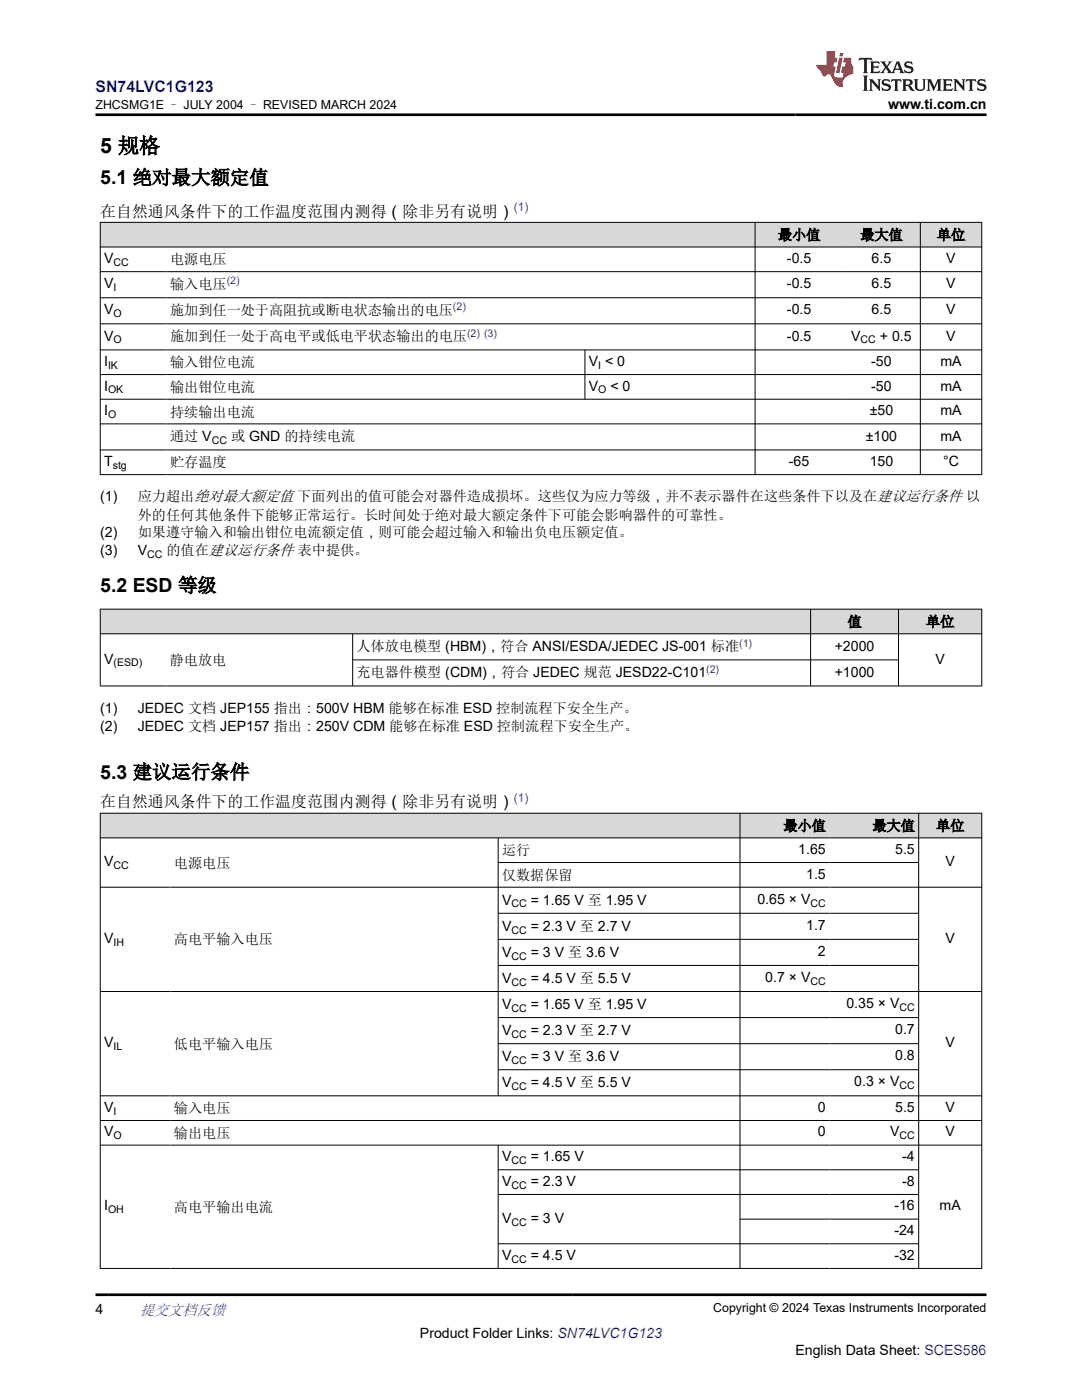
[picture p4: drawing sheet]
<svg xmlns="http://www.w3.org/2000/svg" width="216mm" height="279mm" viewBox="0 0 216 279" stroke-linecap="round" stroke-linejoin="round" font-family="sans-serif">
<g fill="#d8d8d8">
<path d="M20 44.4h175.9v4.9h-175.9z" fill-rule="evenodd"/>
<path d="M20.1 44.4h130.5v4.8h-130.5z" fill-rule="evenodd"/>
<path d="M150.7 44.4h17.5v4.8h-17.5z" fill-rule="evenodd"/>
<path d="M168.2 44.4h15.4v4.8h-15.4z" fill-rule="evenodd"/>
<path d="M183.7 44.4h12.1v4.8h-12.1z" fill-rule="evenodd"/>
</g>
<g fill="none" stroke="#000" stroke-width=".2">
<path d="M19.9 44.4h176.1M19.9 49.3h176.1M19.9 54.2h176.1M19.9 59.4h176.1M20 44.3v50.5M150.7 44.3v50.5M183.6 44.3v50.5M195.9 44.3v50.5M19.9 64.6h176.1M19.9 69.8h176.1M19.9 74.8h176.1M19.9 79.7h176.1"/>
<path d="M116.7 69.8v9.9M19.9 84.6h176.1M19.9 89.8h176.1M19.9 94.7h176.1"/>
</g>
<g fill="#d8d8d8">
<path d="M20 121.6h175.9v4.9h-175.9z" fill-rule="evenodd"/>
<path d="M20.1 121.6h141.6v4.8h-141.6z" fill-rule="evenodd"/>
<path d="M161.8 121.6h17.4v4.8h-17.4z" fill-rule="evenodd"/>
<path d="M179.3 121.6h16.5v4.8h-16.5z" fill-rule="evenodd"/>
</g>
<path d="M19.9 121.6h176.1M19.9 126.5h176.1M19.9 136.9h176.1M20 121.5v15.5M70.4 126.5v10.5M70.4 131.7h108.9M161.7 121.5v15.5M179.3 121.5v15.5M195.9 121.5v15.5" fill="none" stroke="#000" stroke-width=".2"/>
<g fill="#d8d8d8">
<path d="M20 162.3h175.9v4.9h-175.9z" fill-rule="evenodd"/>
<path d="M20.1 162.4h127.5v4.8h-127.5z" fill-rule="evenodd"/>
<path d="M147.7 162.4h17.8v4.8h-17.8z" fill-rule="evenodd"/>
<path d="M165.5 162.4h17.8v4.8h-17.8z" fill-rule="evenodd"/>
<path d="M183.4 162.4h12.4v4.8h-12.4z" fill-rule="evenodd"/>
</g>
<g fill="none" stroke="#000" stroke-width=".2">
<path d="M19.9 162.3h176.1M19.9 167.2h176.1M19.9 177.1h176.1M20 162.2v91M99.4 167.2v51.6M99.4 172.1h84M147.7 162.2v91M183.3 162.2v91M195.9 162.2v91M19.9 197.9h176.1M99.4 182.3h84M99.4 187.5h84"/>
<path d="M99.4 192.7h84M19.9 218.7h176.1M99.4 203.1h84M99.4 208.3h84M99.4 213.5h84M19.9 223.6h176.1M19.9 228.5h176.1M99.4 228.5v24.7M99.4 233.5h84M99.4 238.4h84M19.9 253.1h176.1M147.7 243.3h35.7"/>
<path d="M183.4 248.2h-84"/>
</g>
<path d="M171.5 11.6l-.2 .5 .5-.2h.6v.1v2.2l-.2 .4h1l-.2-.4v-2.2v-.1h.5l.5 .2-.1-.5zM173.6 12.3l.2 .4v1.5l-.2 .4h1.9l.1-.6a1.08 1.08 0 0 1-1.3 .2v-.7h.6l.4 .2v-.7l-.4 .2h-.6v-.5l.2-.2a1 1 0 0 1 1 .3l-.1-.5zM175.7 12.3l.9 1.1-1 1.2h.9l-.2-.2 .5-.8 .4 .8-.2 .2h1.6l-.2-.2 .2-.5h.9l.1 .5-.1 .2h.9l-.2-.3-.8-2h-.5l-.9 2.2-.9-1.1 .9-1.1h-.8l.2 .2-.4 .6-.4-.6 .2-.2zM179 12.7l.4 1h-.7zM180.7 12.4a.65 .65 0 0 0-.2 .7 .65 .65 0 0 0 .6 .5l.6 .1 .1 .3a.79 .79 0 0 1-.7 .4 .79 .79 0 0 1-.7-.5l.1 .7 .2-.1a.93 .93 0 0 0 1.1 .1 .93 .93 0 0 0 .4-1 1.46 1.46 0 0 0-1.2-.6l-.1-.3a1.09 1.09 0 0 1 1.2 .2l-.2-.6-.1 .1-.5-.2zM172.2 15.1l.2 .4v2.2l-.2 .4h1l-.2-.4v-2.2l.2-.4zM173.4 15.8l.2 .4v1.5l-.2 .4h.8l-.3-.4 .1-1.3 1.6 1.8v-2l.2-.4h-.7l.1 .2 .1 1.1-1.2-1.3zM176.2 15.9a.65 .65 0 0 0-.2 .8 .65 .65 0 0 0 .6 .4l.6 .2 .1 .2a.79 .79 0 0 1-.7 .4 .79 .79 0 0 1-.7-.5l.1 .7 .2-.1a.93 .93 0 0 0 1.1 .1 .93 .93 0 0 0 .4-.9 1.46 1.46 0 0 0-1.2-.6l-.1-.4a1.09 1.09 0 0 1 1.2 .2l-.1-.6-.2 .1-.5-.1zM177.9 15.8l-.1 .6a.63 .63 0 0 1 .8-.3v1.6l-.3 .4h1l-.2-.4v-1.6a.66 .66 0 0 1 .8 .3l-.1-.6zM180 15.8l.2 .4v1.5l-.2 .4h1l-.2-.2-.1-.7h.5l.1 .2a.79 .79 0 0 0 1.2 .6l-1-.9a.61 .61 0 0 0 .6-.6 .61 .61 0 0 0-.5-.7zM180.8 16.1h.1a.47 .47 0 0 1 .5 .1 .47 .47 0 0 1 .1 .5l-.1 .1-.7 .1zM182.3 15.8l.2 .2a2.27 2.27 0 0 0 .4 2 1.04 1.04 0 0 0 1.7-.7v-1.3l.2-.2h-.8l.2 .4v1.1a.6 .6 0 0 1-.6 .6 .6 .6 0 0 1-.6-.6v-1.1l.3-.4zM184.9 15.8l.2 .4v1.5l-.2 .4h.8l-.3-.4v-1.4l.9 1.9 .9-1.9v1.4l-.3 .4h1l-.2-.4v-1.5l.2-.4h-.8l-.7 1.5-.6-1.5zM188.1 15.8l.2 .4v1.5l-.2 .4h1.9l.1-.6a1.09 1.09 0 0 1-1.3 .2v-.7h.6l.4 .2v-.6l-.4 .2h-.6v-.6l.2-.1a1.01 1.01 0 0 1 1 .3l-.1-.6zM190.2 15.8l.3 .4v1.5l-.3 .4h.8l-.2-.4v-1.3l1.6 1.8v-2l.2-.4h-.7l.2 .2v1.1l-1.2-1.3zM192.8 15.8l-.1 .6a.63 .63 0 0 1 .8-.3v1.6l-.3 .4h1l-.2-.4v-1.6a.66 .66 0 0 1 .8 .3l-.1-.6zM195.2 15.9a.65 .65 0 0 0-.2 .8 .65 .65 0 0 0 .6 .4l.6 .2 .2 .2a.79 .79 0 0 1-.7 .4 .79 .79 0 0 1-.7-.5l.1 .7 .2-.1a.93 .93 0 0 0 1 .1 .93 .93 0 0 0 .5-.9 1.46 1.46 0 0 0-1.3-.6v-.4a1.09 1.09 0 0 1 1.2 .2l-.2-.6-.2 .1-.5-.1z" fill="#231f20"/>
<path d="M164.9 10.2v2.8h-2l.1 .3 .8 1a.95 .95 0 0 0 1 .9 .59 .59 0 0 1 .5-.4 .59 .59 0 0 1 .5 .4l.4 .7a1.59 1.59 0 0 0 2.1 1.4 1.61 1.61 0 0 1 1-2.3l1-.3-.1-1.5a1.59 1.59 0 0 1-.3-1.7h-1.5l-.2 .9h.6l-.2 .9h-.5l-.2 1v.2l.4 .1-.1 .9h-.7a.73 .73 0 0 1-1-.7l.3-1.5h-.5l.1-.9h.5l.2-.9h-.5v-1.3zM167.4 11.5l-.6 3.1h.7l.6-3.1zM167.6 10.6l-.1 .6h.7l.1-.6z" fill="#ed1c24"/>
<path d="M19 22.9h177.8M19 258.4h177.8" fill="none" stroke="#000" stroke-width=".53"/>
<text font-size="4.2" x="20" y="30.5">5 规格</text>
<g font-size="3.9">
<text x="20" y="36.7">5.1 绝对最大额定值</text>
<text x="20" y="118.1">5.2 ESD 等级</text>
<text x="20" y="155.4">5.3 建议运行条件</text>
</g>
<text font-size="3.2" fill="#00f" x="19" y="18.3">SN74LVC1G123</text>
<g font-size="3.2">
<text x="20" y="43.2">在自然通风条件下的工作温度范围内测得（除非另有说明）</text>
<text x="20" y="161.2">在自然通风条件下的工作温度范围内测得（除非另有说明）</text>
</g>
<text font-size="3" fill="#00f" x="27.9" y="262.4">提交文档反馈</text>
<g font-size="2.8">
<text x="177.2" y="21.7">www.ti.com.cn</text>
<text x="155.2" y="47.8">最小值</text>
<text x="171.7" y="47.8">最大值</text>
<text x="186.9" y="47.8">单位</text>
<text x="20.8" y="52.5">V</text>
<text x="33.9" y="52.8">电源电压</text>
<text x="157" y="52.5">-0.5</text>
<text x="173.9" y="52.5">6.5</text>
<text x="188.8" y="52.5">V</text>
<text x="20.8" y="57.6">V</text>
<text x="33.9" y="57.7">输入电压</text>
<text x="157" y="57.6">-0.5</text>
<text x="173.9" y="57.6">6.5</text>
<text x="188.8" y="57.6">V</text>
<text x="20.8" y="62.8">V</text>
<text x="33.9" y="62.9">施加到任一处于高阻抗或断电状态输出的电压</text>
<text x="157" y="62.8">-0.5</text>
<text x="173.9" y="62.8">6.5</text>
<text x="188.8" y="62.8">V</text>
<text x="20.8" y="68">V</text>
<text x="33.9" y="68.1">施加到任一处于高电平或低电平状态输出的电压</text>
<text x="157" y="68">-0.5</text>
<text x="169.8" y="68">V</text>
<text x="175.6" y="68">+ 0.5</text>
<text x="188.8" y="68">V</text>
<text x="20.8" y="73">I</text>
<text x="20.8" y="77.9">I</text>
<text x="33.9" y="73.3">输入钳位电流</text>
<text x="117.5" y="73">V &lt; 0</text>
<text x="117.5" y="77.9">V</text>
<text x="121.8" y="77.9">&lt; 0</text>
<text x="173.9" y="73">-50</text>
<text x="173.9" y="77.9">-50</text>
<text x="187.7" y="73">mA</text>
<text x="187.7" y="77.9">mA</text>
<text x="20.8" y="82.9">I</text>
<text x="33.9" y="78.2">输出钳位电流</text>
<text x="33.9" y="83.1">持续输出电流</text>
<text x="173.5" y="82.9">±50</text>
<text x="187.7" y="82.9">mA</text>
<text x="33.9" y="88.1">通过 V</text>
<text x="46.1" y="88.1">或 GND 的持续电流</text>
<text x="172.8" y="87.9">±100</text>
<text x="187.7" y="87.9">mA</text>
<text x="20.8" y="93">T</text>
<text x="33.9" y="93.3">贮存温度</text>
<text x="157.4" y="93">-65</text>
<text x="173.5" y="93">150</text>
<text x="188.2" y="93">°C</text>
<text x="20" y="100.1">(1)</text>
<text x="27.5" y="100.1">应力超出绝对最大额定值 下面列出的值可能会对器件造成损坏。这些仅为应力等级，并不表示器件在这些条件下以及在建议运行条件 以</text>
<text x="20" y="107.1">(2)</text>
<text x="27.5" y="103.7">外的任何其他条件下能够正常运行。长时间处于绝对最大额定条件下可能会影响器件的可靠性。</text>
<text x="27.5" y="107.1">如果遵守输入和输出钳位电流额定值，则可能会超过输入和输出负电压额定值。</text>
<text x="20" y="110.8">(3)</text>
<text x="27.5" y="110.8">V</text>
<text x="33.2" y="110.8">的值在建议运行条件 表中提供。</text>
<text x="169.1" y="125">值</text>
<text x="184.8" y="125">单位</text>
<text x="71.1" y="130">人体放电模型 (HBM)，符合 ANSI/ESDA/JEDEC JS-001 标准</text>
<text x="166.6" y="129.8">+2000</text>
<text x="20.8" y="132.4">V</text>
<text x="33.9" y="132.7">静电放电</text>
<text x="71.1" y="135.2">充电器件模型 (CDM)，符合 JEDEC 规范 JESD22-C101</text>
<text x="166.6" y="135">+1000</text>
<text x="186.7" y="132.4">V</text>
<text x="20" y="142.3">(1)</text>
<text x="27.5" y="142.3">JEDEC 文档 JEP155 指出：500V HBM 能够在标准 ESD 控制流程下安全生产。</text>
<text x="20" y="145.9">(2)</text>
<text x="27.5" y="145.9">JEDEC 文档 JEP157 指出：250V CDM 能够在标准 ESD 控制流程下安全生产。</text>
<text x="156.3" y="165.8">最小值</text>
<text x="174.1" y="165.8">最大值</text>
<text x="186.8" y="165.8">单位</text>
<text x="20.8" y="172.9">V</text>
<text x="34.7" y="173.2">电源电压</text>
<text x="100.2" y="170.7">运行</text>
<text x="159.3" y="170.4">1.65</text>
<text x="178.6" y="170.4">5.5</text>
<text x="188.7" y="172.9">V</text>
<text x="100.2" y="175.6">仅数据保留</text>
<text x="160.9" y="175.3">1.5</text>
<text x="100.2" y="180.5">V</text>
<text x="100.2" y="185.7">V</text>
<text x="105.9" y="180.5">= 1.65 V 至 1.95 V</text>
<text x="105.9" y="185.7">= 2.3 V 至 2.7 V</text>
<text x="151.1" y="180.4">0.65 × V</text>
<text x="160.9" y="185.6">1.7</text>
<text x="20.8" y="188.2">V</text>
<text x="34.7" y="188.5">高电平输入电压</text>
<text x="100.2" y="190.9">V</text>
<text x="105.9" y="190.9">= 3 V 至 3.6 V</text>
<text x="163.2" y="190.8">2</text>
<text x="188.7" y="188.2">V</text>
<text x="100.2" y="196.1">V</text>
<text x="105.9" y="196.1">= 4.5 V 至 5.5 V</text>
<text x="152.7" y="196">0.7 × V</text>
<text x="100.2" y="201.4">V</text>
<text x="105.9" y="201.4">= 1.65 V 至 1.95 V</text>
<text x="168.9" y="201.2">0.35 × V</text>
<text x="20.8" y="209">V</text>
<text x="34.7" y="209.3">低电平输入电压</text>
<text x="100.2" y="206.6">V</text>
<text x="105.9" y="206.6">= 2.3 V 至 2.7 V</text>
<text x="178.6" y="206.4">0.7</text>
<text x="188.7" y="209">V</text>
<text x="100.2" y="211.8">V</text>
<text x="105.9" y="211.8">= 3 V 至 3.6 V</text>
<text x="178.6" y="211.6">0.8</text>
<text x="20.8" y="221.9">V</text>
<text x="100.2" y="217">V</text>
<text x="105.9" y="217">= 4.5 V 至 5.5 V</text>
<text x="163.2" y="221.9">0</text>
<text x="170.5" y="216.8">0.3 × V</text>
<text x="178.6" y="221.9">5.5</text>
<text x="188.7" y="221.9">V</text>
<text x="20.8" y="226.8">V</text>
<text x="34.7" y="222.2">输入电压</text>
<text x="34.7" y="227.1">输出电压</text>
<text x="163.2" y="226.8">0</text>
<text x="177.6" y="226.8">V</text>
<text x="188.7" y="226.8">V</text>
<text x="100.2" y="231.7">V</text>
<text x="105.9" y="231.7">= 1.65 V</text>
<text x="180" y="231.7">-4</text>
<text x="100.2" y="236.7">V</text>
<text x="105.9" y="236.7">= 2.3 V</text>
<text x="180" y="236.7">-8</text>
<text x="20.8" y="241.6">I</text>
<text x="34.7" y="241.9">高电平输出电流</text>
<text x="100.2" y="244">V</text>
<text x="105.9" y="244">= 3 V</text>
<text x="178.5" y="241.6">-16</text>
<text x="187.5" y="241.6">mA</text>
<text x="100.2" y="251.4">V</text>
<text x="105.9" y="251.4">= 4.5 V</text>
<text x="178.5" y="246.5">-24</text>
<text x="178.5" y="251.4">-32</text>
<text x="19" y="262.1">4</text>
<text x="83.8" y="266.9">Product Folder Links: SN74LVC1G123</text>
<text x="158.7" y="270.3">English Data Sheet: SCES586</text>
</g>
<g font-size="2.5">
<text x="19" y="21.8">ZHCSMG1E – JULY 2004 – REVISED MARCH 2024</text>
<text x="142.3" y="261.8">Copyright © 2024 Texas Instruments Incorporated</text>
</g>
<g font-size="2.4" fill="#00f">
<text x="102.6" y="42.2">(1)</text>
<text x="102.6" y="160.1">(1)</text>
</g>
<g font-size="2.1">
<text x="22.6" y="53.1">CC</text>
<text x="22.6" y="58.1">I</text>
<text x="22.6" y="63.3">O</text>
<text x="22.6" y="68.5">O</text>
<text x="171.7" y="68.5">CC</text>
<text x="21.6" y="73.6">IK</text>
<text x="119.4" y="73.6">I</text>
<text x="21.6" y="78.5">OK</text>
<text x="21.6" y="83.4">O</text>
<text x="119.4" y="78.5">O</text>
<text x="42.3" y="88.6">CC</text>
<text x="22.5" y="93.6">stg</text>
<text x="29.4" y="111.4">CC</text>
<text x="22.6" y="133">(ESD)</text>
<text x="22.6" y="173.4">CC</text>
<text x="102.1" y="181.1">CC</text>
<text x="161.7" y="181">CC</text>
<text x="22.6" y="188.8">IH</text>
<text x="102.1" y="186.3">CC</text>
<text x="102.1" y="191.5">CC</text>
<text x="102.1" y="196.7">CC</text>
<text x="161.7" y="196.6">CC</text>
<text x="102.1" y="201.9">CC</text>
<text x="179.5" y="201.8">CC</text>
<text x="22.6" y="209.6">IL</text>
<text x="102.1" y="207.1">CC</text>
<text x="102.1" y="212.3">CC</text>
<text x="102.1" y="217.5">CC</text>
<text x="179.5" y="217.4">CC</text>
<text x="22.6" y="222.5">I</text>
<text x="22.6" y="227.4">O</text>
<text x="179.5" y="227.4">CC</text>
<text x="102.1" y="232.3">CC</text>
<text x="102.1" y="237.2">CC</text>
<text x="21.6" y="242.1">OH</text>
<text x="102.1" y="244.6">CC</text>
<text x="102.1" y="252">CC</text>
</g>
<g font-size="2.1" fill="#00f">
<text x="45.2" y="56.8">(2)</text>
<text x="90.4" y="62">(2)</text>
<text x="93.2" y="67.2">(2) (3)</text>
<text x="147.5" y="129">(1)</text>
<text x="140.9" y="134.2">(2)</text>
</g>
</svg>
